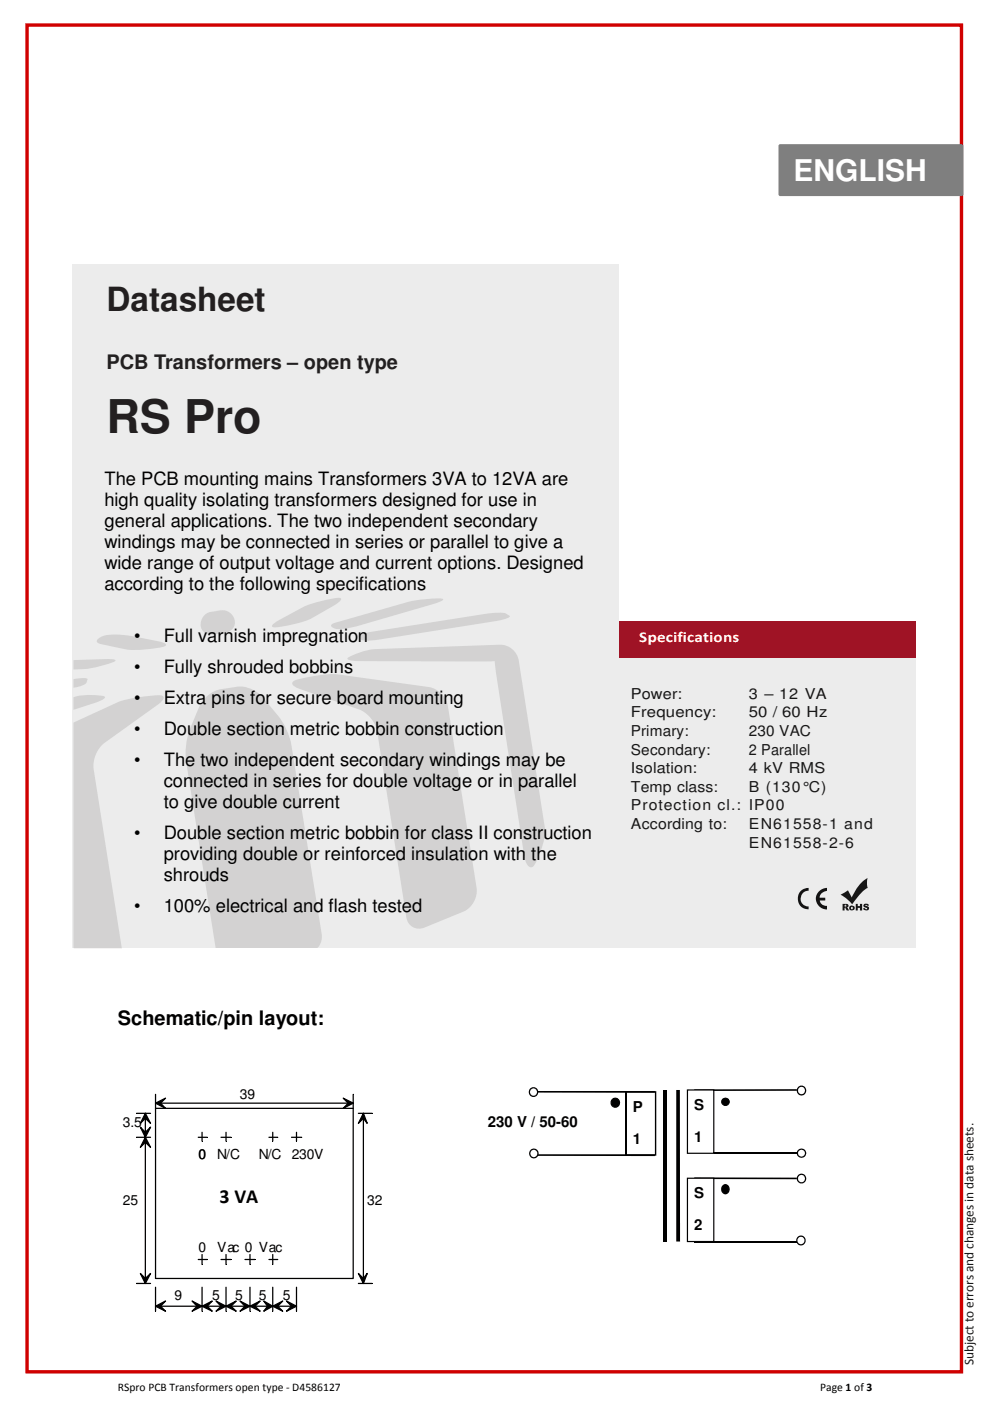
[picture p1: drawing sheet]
<svg xmlns="http://www.w3.org/2000/svg" width="210mm" height="297mm" viewBox="0 0 210 297" stroke-linecap="round" stroke-linejoin="round" font-family="sans-serif">
<path d="M5.4 5h198.8v286.2h-198.8zM5.7 5.7l.4-.4v285.5l-.4-.3h198.1l-.3 .3v-285.5l.3 .4z" fill="#d00000"/>
<path d="M165.4 30.9h38.5v10.3h-38.5z" fill-rule="evenodd" fill="#7f7f7f"/>
<path d="M165.1 30.7l.3-.1h38.5l.4 .3-.1 10.5-.3 .2h-38.5l-.3-.4zM165.7 30.9v10.3l-.3-.3h38.5l-.4 .3v-10.3l.4 .4h-38.5z" fill="#7f7f7f"/>
<g fill="#ececec">
<path d="M15.4 56.1h115.8v144.9h-115.8z" fill-rule="evenodd"/>
<path d="M118.3 139.2h75.9v61.8h-75.9z" fill-rule="evenodd"/>
</g>
<path d="M25 228h56.1v51.4h-56.1z" fill="#fff"/>
<g fill="none" stroke="#000" stroke-width=".27">
<path d="M29 236.1h2.9M29.8 239l1 1.1v1zM30.8 236.1l1.1 2.1-1.1-1.1zM30.8 236.1v1l-1 1.1zM30.8 236.1v36M33 235h41.9v36.1h-41.9zM33 233.9l2.1-1.1-1.1 1.1zM33 233.9h1l1.1 1.1zM33 232v3M33 233.9h41.9M72.8 232.8l2.1 1.1h-1.1zM73.8 233.9h1.1l-2.1 1.1z"/>
<path d="M74.9 232v3M76 236.1h2.9M77 236.1l.9 2.1-.9-1.1zM77 236.1v1l-1 1.1zM77 236.1v36M29 241.1h2.9M30.8 240.1l1.1-1.1-1.1 2.1zM30.8 241.1l1.1 2.1-1.1-1zM30.8 241.1v1.1l-1 1zM42 241.1h1.9M42.8 240.1v1.8M46.9 241.1h2.1"/>
<path d="M47.9 240.1v1.8M57 241.1h1.9M57.8 240.1v1.8M61.8 241.1h2.2M62.9 240.1v1.8M29 272.1h2.9M29.8 270l1 1.1v1zM30.8 271.1l1.1-1.1-1.1 2.1zM33 276.9l2.1-1.1-1.1 1.1zM33 276.9h1l1.1 1.1zM33 272.9v5.1M33 276.9h29.9"/>
<path d="M40.7 275.8l2.1 1.1h-1zM41.8 276.9h1l-2.1 1.1zM42 267h1.9M42.8 276.9l2.2-1.1-1.1 1.1zM42.8 276.9h1.1l1.1 1.1zM42.8 266v2.1M42.8 272.9v5.1M45.8 275.8l2.1 1.1h-1zM45.8 278l1.1-1.1h1zM46.9 267h2.1M47.9 276.9l2.2-1.1-1.1 1.1zM47.9 276.9h1.1l1.1 1.1z"/>
<path d="M47.9 266v2.1M47.9 272.9v5.1M50.9 275.8l2.1 1.1h-1.1zM50.9 278l1-1.1h1.1zM51.9 267h2.2M53 276.9l2.2-1.1-1.1 1.1zM53 276.9h1.1l1.1 1.1zM53 266v2.1M53 272.9v5.1M55.9 275.8l1.9 1.1h-1.1zM56.7 276.9h1.1l-1.9 1.1zM57 267h1.9"/>
<path d="M57.8 276.9l2.1-1.1-1 1.1zM57.8 276.9h1.1l1 1.1zM57.8 266v2.1M57.8 272.9v5.1M60.7 275.8l2.2 1.1h-1.1zM60.7 278l1.1-1.1h1.1zM62.9 272.9v5.1M76 270l1 1.1v1zM76 272.1h2.9M77.9 270l-.9 2.1v-1z"/>
</g>
<g fill="#000">
<path d="M30.8 236.1l1.1 2.1-1.1-1.1zM30.8 236.1v1l-1 1.1zM33 233.9l2.1-1.1-1.1 1.1zM33 233.9h1l1.1 1.1zM72.8 232.8l2.1 1.1h-1.1zM73.8 233.9h1.1l-2.1 1.1zM77 236.1l.9 2.1-.9-1.1zM77 236.1v1l-1 1.1zM30.8 240.1l1.1-1.1-1.1 2.1zM29.8 239l1 1.1v1zM30.8 241.1l1.1 2.1-1.1-1zM30.8 241.1v1.1l-1 1z"/>
<path d="M30.8 271.1l1.1-1.1-1.1 2.1zM29.8 270l1 1.1v1zM33 276.9l2.1-1.1-1.1 1.1zM33 276.9h1l1.1 1.1zM40.7 275.8l2.1 1.1h-1zM40.7 278l1.1-1.1h1zM42.8 276.9l2.2-1.1-1.1 1.1zM42.8 276.9h1.1l1.1 1.1zM45.8 275.8l2.1 1.1h-1zM45.8 278l1.1-1.1h1zM47.9 276.9l2.2-1.1-1.1 1.1zM47.9 276.9h1.1l1.1 1.1z"/>
<path d="M50.9 275.8l2.1 1.1h-1.1zM50.9 278l1-1.1h1.1zM53 276.9l2.2-1.1-1.1 1.1zM53 276.9h1.1l1.1 1.1zM55.9 275.8l1.9 1.1h-1.1zM56.7 276.9h1.1l-1.9 1.1zM57.8 276.9l2.1-1.1-1 1.1zM57.8 276.9h1.1l1 1.1zM60.7 275.8l2.2 1.1h-1.1zM60.7 278l1.1-1.1h1.1zM77.9 270l-.9 2.1v-1zM76 270l1 1.1v1z"/>
</g>
<g fill="#151312">
<path d="M169.7 189a2.32 2.32 0 0 1 1.7-.7v.5a1.67 1.67 0 0 0-1.6 1.7 1.67 1.67 0 0 0 1.6 1.7v.6a2.28 2.28 0 0 1-2.1-1.3 2.28 2.28 0 0 1 .4-2.5z" fill-rule="evenodd"/>
<path d="M173.7 188.9l1-.6h.6v.6a1.69 1.69 0 0 0-1.5 1.4h1.2v.6h-1.2a1.3 1.3 0 0 0 1.5 1.2v.7a2.27 2.27 0 0 1-2.1-1.4 2.27 2.27 0 0 1 .5-2.5z" fill-rule="evenodd"/>
</g>
<g fill="#181717">
<path d="M178.2 189.7l1.6-.9 .8 1.5a9.1 9.1 0 0 1 3.3-4.2l-.1 1.4 .2 .8-1.2 .8-2.1 2.6-1-1z" fill-rule="evenodd"/>
<path d="M178.6 191.6h.7v.3h-.2v.3h.2v.4l-.2-.1v.5h-.5z" fill-rule="evenodd"/>
<path d="M179.3 191.6a.41 .41 0 0 1 .6 .3 .41 .41 0 0 1-.3 .5l.4 .6h-.5l-.2-.4v-.4h.2z" fill-rule="evenodd"/>
<path d="M180.2 192.2l.4-.2v.3l-.2 .2 .2 .5-.5-.2z" fill-rule="evenodd"/>
<path d="M180.6 192l.5 .2 .1 .3-.1 .4-.5 .1v-.2a.31 .31 0 0 0 .2-.3 .31 .31 0 0 0-.2-.3z" fill-rule="evenodd"/>
<path d="M181.4 191.6h.5v.5h.4v-.5h.5v1.4h-.5v-.5h-.4v.5h-.5z" fill-rule="evenodd"/>
<path d="M183.2 191.7l.4-.1a.46 .46 0 0 1 .6 .4h-.4l-.2-.1-.1 .1a.55 .55 0 0 1 .7 .3 .55 .55 0 0 1-.2 .7l-.8-.1-.2-.3 .4-.1a.21 .21 0 0 0 .2 .3 .21 .21 0 0 0 .2-.2v-.1a.59 .59 0 0 1-.7-.7z" fill-rule="evenodd"/>
</g>
<g fill="#d3d2d2">
<path d="M15.6 140l6.7-.3a3.8 3.8 0 0 1 2.2 .3 1.82 1.82 0 0 1-1.5 .7l-2.6 .8a18.2 18.2 0 0 1-4.8 .4z" fill-rule="evenodd"/>
<path d="M73.7 139.6a13.4 13.4 0 0 1 5.8-2l26.5-.9a4 4 0 0 1 4 3.3l5.6 35.8a16.1 16.1 0 0 1-2.6 7.9 .85 .85 0 0 1-1.3-.4l-.6-1.9-5.8-37.7-.4-3.6-3.6 .2-25.2-.1a4.2 4.2 0 0 1-2.4-.4z" fill-rule="evenodd"/>
<path d="M20.8 135.5a7.5 7.5 0 0 1 5.4-.9l7.2 1.3a1.82 1.82 0 0 1 1.8 .9 8.5 8.5 0 0 1-3.9 .9l-3.1 .1-1.6-.1-5.8-1.4-.3-.2z" fill-rule="evenodd"/>
<path d="M15.6 153.2l9.5-4.4a32.4 32.4 0 0 1 9-1.4l.6 .4a1.9 1.9 0 0 1-1.2 1.6l-11.4 8.1a6.3 6.3 0 0 0-2.2 5.6l5.9 37.9h-10.2z" fill-rule="evenodd"/>
</g>
<path d="M131.3 131.6h62.9v7.8h-62.9z" fill-rule="evenodd" fill="#9f1325"/>
<g fill="#d3d2d2">
<path d="M43.5 147.9a6.8 6.8 0 0 1 5-2l1.6-.3a6.2 6.2 0 0 1 5.5 2.1l3.3 4a14.3 14.3 0 0 1 2.9 6.2l6.4 40.1v.9l-.2 .9-.7 1.2h-21.6l-6.2-39.6a14.9 14.9 0 0 1 .7-6.7l2-4.9z" fill-rule="evenodd"/>
<path d="M62.1 144.6a19.1 19.1 0 0 1 6.8-1.6l2.3-.1 19.7 2.8a5.1 5.1 0 0 1 4.1 3.9l6 38.7a5 5 0 0 1-2.6 4.9l-8.4 3.5a2.73 2.73 0 0 1-3.9-2.2l-6.1-39.4a6.5 6.5 0 0 0-3.9-4.7l-12.6-4.4a1.86 1.86 0 0 1-1.5-1.2z" fill-rule="evenodd"/>
<path d="M15.6 144h.1a4.7 4.7 0 0 1 2.9 0l-.2 .4a1.05 1.05 0 0 1-.9 .9l-1.9 .5z" fill-rule="evenodd"/>
<path d="M58 132.2l6.2-3.5a24.6 24.6 0 0 1 7.9-1.9l.2 .1a2.45 2.45 0 0 1-1.5 1.5l-4.7 2.7a24.8 24.8 0 0 1-8.1 1.9l-.3-.3z" fill-rule="evenodd"/>
<path d="M43.3 130.5a3.1 3.1 0 0 1 2.5-.9 2.85 2.85 0 0 1 3.9 1.8 2.15 2.15 0 0 1-1.9 2.7 9.2 9.2 0 0 1-3.7 .4 2.34 2.34 0 0 1-.8-4z" fill-rule="evenodd"/>
<path d="M70.3 132.5l.9-.5 15.4-4.4a22.4 22.4 0 0 1 7.3-.6l.1 .1-.6 .4-1.5 .6-15.7 4.5a11.7 11.7 0 0 1-5.3 .6l-.6-.3z" fill-rule="evenodd"/>
<path d="M76 134.8l1.2-.5 1.6-.4 25.7-3.9a4.3 4.3 0 0 1 3.5 .6l.1 .1-.6 .4-2.2 .6-26.9 4.1a1.91 1.91 0 0 1-2.1-.5z" fill-rule="evenodd"/>
<path d="M15.6 147.8a13.4 13.4 0 0 1 6.6-.1v.2a4.1 4.1 0 0 1-2 1.1l-4.6 1.5z" fill-rule="evenodd"/>
</g>
<path d="M143.4 231.1h.7l.1 32.1h-.8z" fill="#000"/>
<path d="M147.2 231.1h21.8" fill="none" stroke="#000" stroke-width=".38"/>
<path d="M147.2 244.5h21.8" fill="none" stroke="#000" stroke-width=".34"/>
<path d="M145.8 231.1h5.5v13.4h-5.5z" fill-rule="evenodd" fill="#fff"/>
<path d="M145.6 231h5.9v13.6h-5.9zM145.8 231.2l.1-.1v13.4l-.1-.1h5.5l-.1 .1v-13.4l.1 .1z" fill="#000"/>
<circle cx="169.9" cy="231.2" r=".91" fill="#fff"/>
<path d="M168.9 231.3a1.05 1.05 0 0 1 2.1 0 1.05 1.05 0 0 1-2.1 0zM169.2 231.2a.78 .78 0 0 0 1.5 0 .78 .78 0 0 0-1.5 0z" fill="#000"/>
<circle cx="169.9" cy="244.5" r=".88" fill="#fff"/>
<g fill="#000">
<path d="M152.9 233.6a.9 .9 0 0 1 1.8 0 .9 .9 0 0 1-1.8 0zM153.2 233.6a.64 .64 0 0 0 1.2 0 .64 .64 0 0 0-1.2 0z"/>
<path d="M168.9 244.5a1.01 1.01 0 0 1 2 0 1.01 1.01 0 0 1-2 0zM169.2 244.5a.75 .75 0 0 0 1.5 0 .75 .75 0 0 0-1.5 0z"/>
</g>
<circle cx="153.8" cy="233.6" r=".77" fill="#000"/>
<path d="M132.8 231.5h6.2v13.4h-6.2z" fill-rule="evenodd" fill="#fff"/>
<g fill="#000">
<path d="M140.5 231.1h.9v32.1h-.9z"/>
<path d="M129.7 233a1.05 1.05 0 0 1 1.8 .4 1.05 1.05 0 0 1-1.1 1.4 1.05 1.05 0 0 1-.8-1.6zM129.7 233.8a.8 .8 0 0 0 1.6 0 .8 .8 0 0 0-1.6 0z"/>
<path d="M132.6 231.4h6.5v13.6h-6.5zM132.8 231.6l.1-.1v13.4l-.1-.1h6.2l-.1 .1v-13.4l.1 .1z"/>
</g>
<path d="M114 231.5h24.9M114 244.9h24.9M147.2 249.8h21.8" fill="none" stroke="#000" stroke-width=".38"/>
<path d="M132.7 231.5v13.4" fill="none" stroke="#000" stroke-width=".25"/>
<circle cx="130.5" cy="233.8" r=".91" fill="#000"/>
<path d="M147.2 263.2h21.8" fill="none" stroke="#000" stroke-width=".34"/>
<path d="M145.8 249.8h5.5v13.4h-5.5z" fill-rule="evenodd" fill="#fff"/>
<g fill="#000">
<path d="M145.6 249.7h5.9v13.7h-5.9zM145.8 249.9l.1-.1v13.4l-.1-.1h5.5l-.1 .1v-13.4l.1 .1z"/>
<path d="M153.3 251.2a1.01 1.01 0 0 1 1.3 .3 1.01 1.01 0 0 1-.2 1.4 .83 .83 0 0 1-.8 .3 .83 .83 0 0 1-.6-.6 1.23 1.23 0 0 1 .3-1.4zM153.5 251.4l-.3 .6v.5l.3 .4h.6l.3-.6-.1-.6-.4-.4z"/>
</g>
<path d="M153.3 251.5a.86 .86 0 0 1 1.2 .1 .86 .86 0 0 1-.2 1.2 .86 .86 0 0 1-1.2-.1 .86 .86 0 0 1 .2-1.2z" fill-rule="evenodd" fill="#000"/>
<circle cx="113.1" cy="231.5" r=".89" fill="#fff"/>
<path d="M112.1 231.5a1.02 1.02 0 0 1 2 0 1.02 1.02 0 0 1-2 0zM112.4 231.5a.76 .76 0 0 0 1.5 0 .76 .76 0 0 0-1.5 0z" fill="#000"/>
<circle cx="113.2" cy="244.5" r=".9" fill="#fff"/>
<path d="M112.2 244.6a1.03 1.03 0 0 1 2 0 1.03 1.03 0 0 1-2 0zM112.5 244.6a.76 .76 0 0 0 1.5 0 .76 .76 0 0 0-1.5 0z" fill="#000"/>
<circle cx="169.9" cy="249.9" r=".9" fill="#fff"/>
<path d="M168.9 249.9a1.05 1.05 0 0 1 2.1 0 1.05 1.05 0 0 1-2.1 0zM169.2 249.9a.76 .76 0 0 0 1.5 0 .76 .76 0 0 0-1.5 0z" fill="#000"/>
<circle cx="169.8" cy="263" r=".89" fill="#fff"/>
<path d="M168.8 263a1.05 1.05 0 0 1 2.1 0 1.05 1.05 0 0 1-2.1 0zM169.1 263a.78 .78 0 0 0 1.5 0 .78 .78 0 0 0-1.5 0z" fill="#000"/>
<path d="M43.9 249.8h20.2v9.2h-20.2z" fill-rule="evenodd" fill="#fff"/>
<text font-size="9.9" fill="#231f20" x="22.6" y="91.8">RS Pro</text>
<text font-size="7.1" fill="#231f20" x="22.6" y="66">Datasheet</text>
<text font-size="6.3" fill="#fff" x="168.3" y="38.4">ENGLISH</text>
<text font-size="4.2" fill="#231f20" x="22.6" y="78.2">PCB Transformers – open type</text>
<g font-size="4.2">
<text x="25" y="217.3">Schematic/pin layout:</text>
<text x="46.6" y="255.1">3 VA</text>
</g>
<g font-size="3.9">
<text x="22.1" y="102.7">The PCB mounting mains Transformers 3VA to 12VA are</text>
<text x="22.1" y="107.2">high quality isolating transformers designed for use in</text>
<text x="22.1" y="111.7">general applications. The two independent secondary</text>
<text x="22.1" y="116.1">windings may be connected in series or parallel to give a</text>
<text x="22.1" y="120.6">wide range of output voltage and current options. Designed</text>
<text x="22.1" y="125.1">according to the following specifications</text>
<text x="28.4" y="136.1">•</text>
<text x="34.7" y="136.1">Full varnish impregnation</text>
<text x="28.4" y="142.7">•</text>
<text x="34.7" y="142.7">Fully shrouded bobbins</text>
<text x="28.4" y="149.3">•</text>
<text x="34.7" y="149.3">Extra pins for secure board mounting</text>
<text x="28.4" y="155.8">•</text>
<text x="34.7" y="155.8">Double section metric bobbin construction</text>
<text x="28.4" y="162.4">•</text>
<text x="34.7" y="166.9">connected in series for double voltage or in parall</text>
<text x="34.7" y="162.4">The two independent secondary windings may be</text>
<text x="119.3" y="166.9">el</text>
<text x="34.7" y="171.3">to give double current</text>
<text x="28.4" y="177.9">•</text>
<text x="34.7" y="177.9">Double section metric bobbin for class II construction</text>
<text x="34.7" y="182.4">providing double or reinforced insulation with the</text>
<text x="34.7" y="186.9">shrouds</text>
<text x="28.4" y="193.4">•</text>
<text x="34.7" y="193.4">100% electrical and flash tested</text>
</g>
<text font-size="3.2" fill="#fffefd" x="135.6" y="136">Specifications</text>
<g font-size="3.2" fill="#181717">
<text x="133.8" y="148.2">Power:</text>
<text x="158.8" y="148.2">3 – 12 VA</text>
<text x="133.8" y="152.1">Frequency:</text>
<text x="158.8" y="152.1">50 / 60 Hz</text>
<text x="133.8" y="156">Primary:</text>
<text x="133.8" y="160">Secondary:</text>
<text x="158.8" y="156">230 VAC</text>
<text x="158.8" y="160">2 Parallel</text>
<text x="133.8" y="163.9">Isolation:</text>
<text x="133.8" y="167.9">Temp class:</text>
<text x="158.8" y="163.9">4 kV RMS</text>
<text x="158.8" y="167.9">B (130°C)</text>
<text x="133.8" y="171.8">Protection cl.: IP00</text>
<text x="133.8" y="175.7">According to:</text>
<text x="158.8" y="179.7">EN61558-2-6</text>
<text x="158.8" y="175.7">EN61558-1 and</text>
</g>
<g font-size="3.2">
<text x="103.4" y="238.9">230 V / 50-60</text>
<text x="134.2" y="235.7">P</text>
<text x="147.2" y="235.3">S</text>
<text x="134.2" y="242.5">1</text>
<text x="147.2" y="242.1">1</text>
<text x="147.2" y="254">S</text>
<text x="147.2" y="260.8">2</text>
</g>
<g font-size="2.9">
<text x="50.9" y="233.1">39</text>
<text x="26" y="239">3.5</text>
<text x="42.1" y="245.7">0</text>
<text x="46.1" y="245.7">N/C</text>
<text x="54.9" y="245.7">N/C</text>
<text x="61.8" y="245.7">230V</text>
<text x="26" y="255.5">25</text>
<text x="50.9" y="253.9">3VA</text>
<text x="77.9" y="255.5">32</text>
<text x="42.1" y="265.4">0</text>
<text x="46.1" y="265.4">Vac 0 Vac</text>
<text x="37" y="275.6">9</text>
<text x="45" y="275.6">5</text>
<text x="49.8" y="275.6">5</text>
<text x="54.9" y="275.6">5</text>
<text x="60" y="275.6">5</text>
</g>
<text font-size="2.8" fill="#181717" x="206.4" y="289.5" transform="rotate(-90 206.4 289.5)">Subject to errors and changes in data sheets.</text>
<g font-size="2.5">
<text x="25" y="295">RSpro PCB Transformers open type - D4586127</text>
<text x="173.9" y="295">Page 1 of 3</text>
</g>
</svg>
